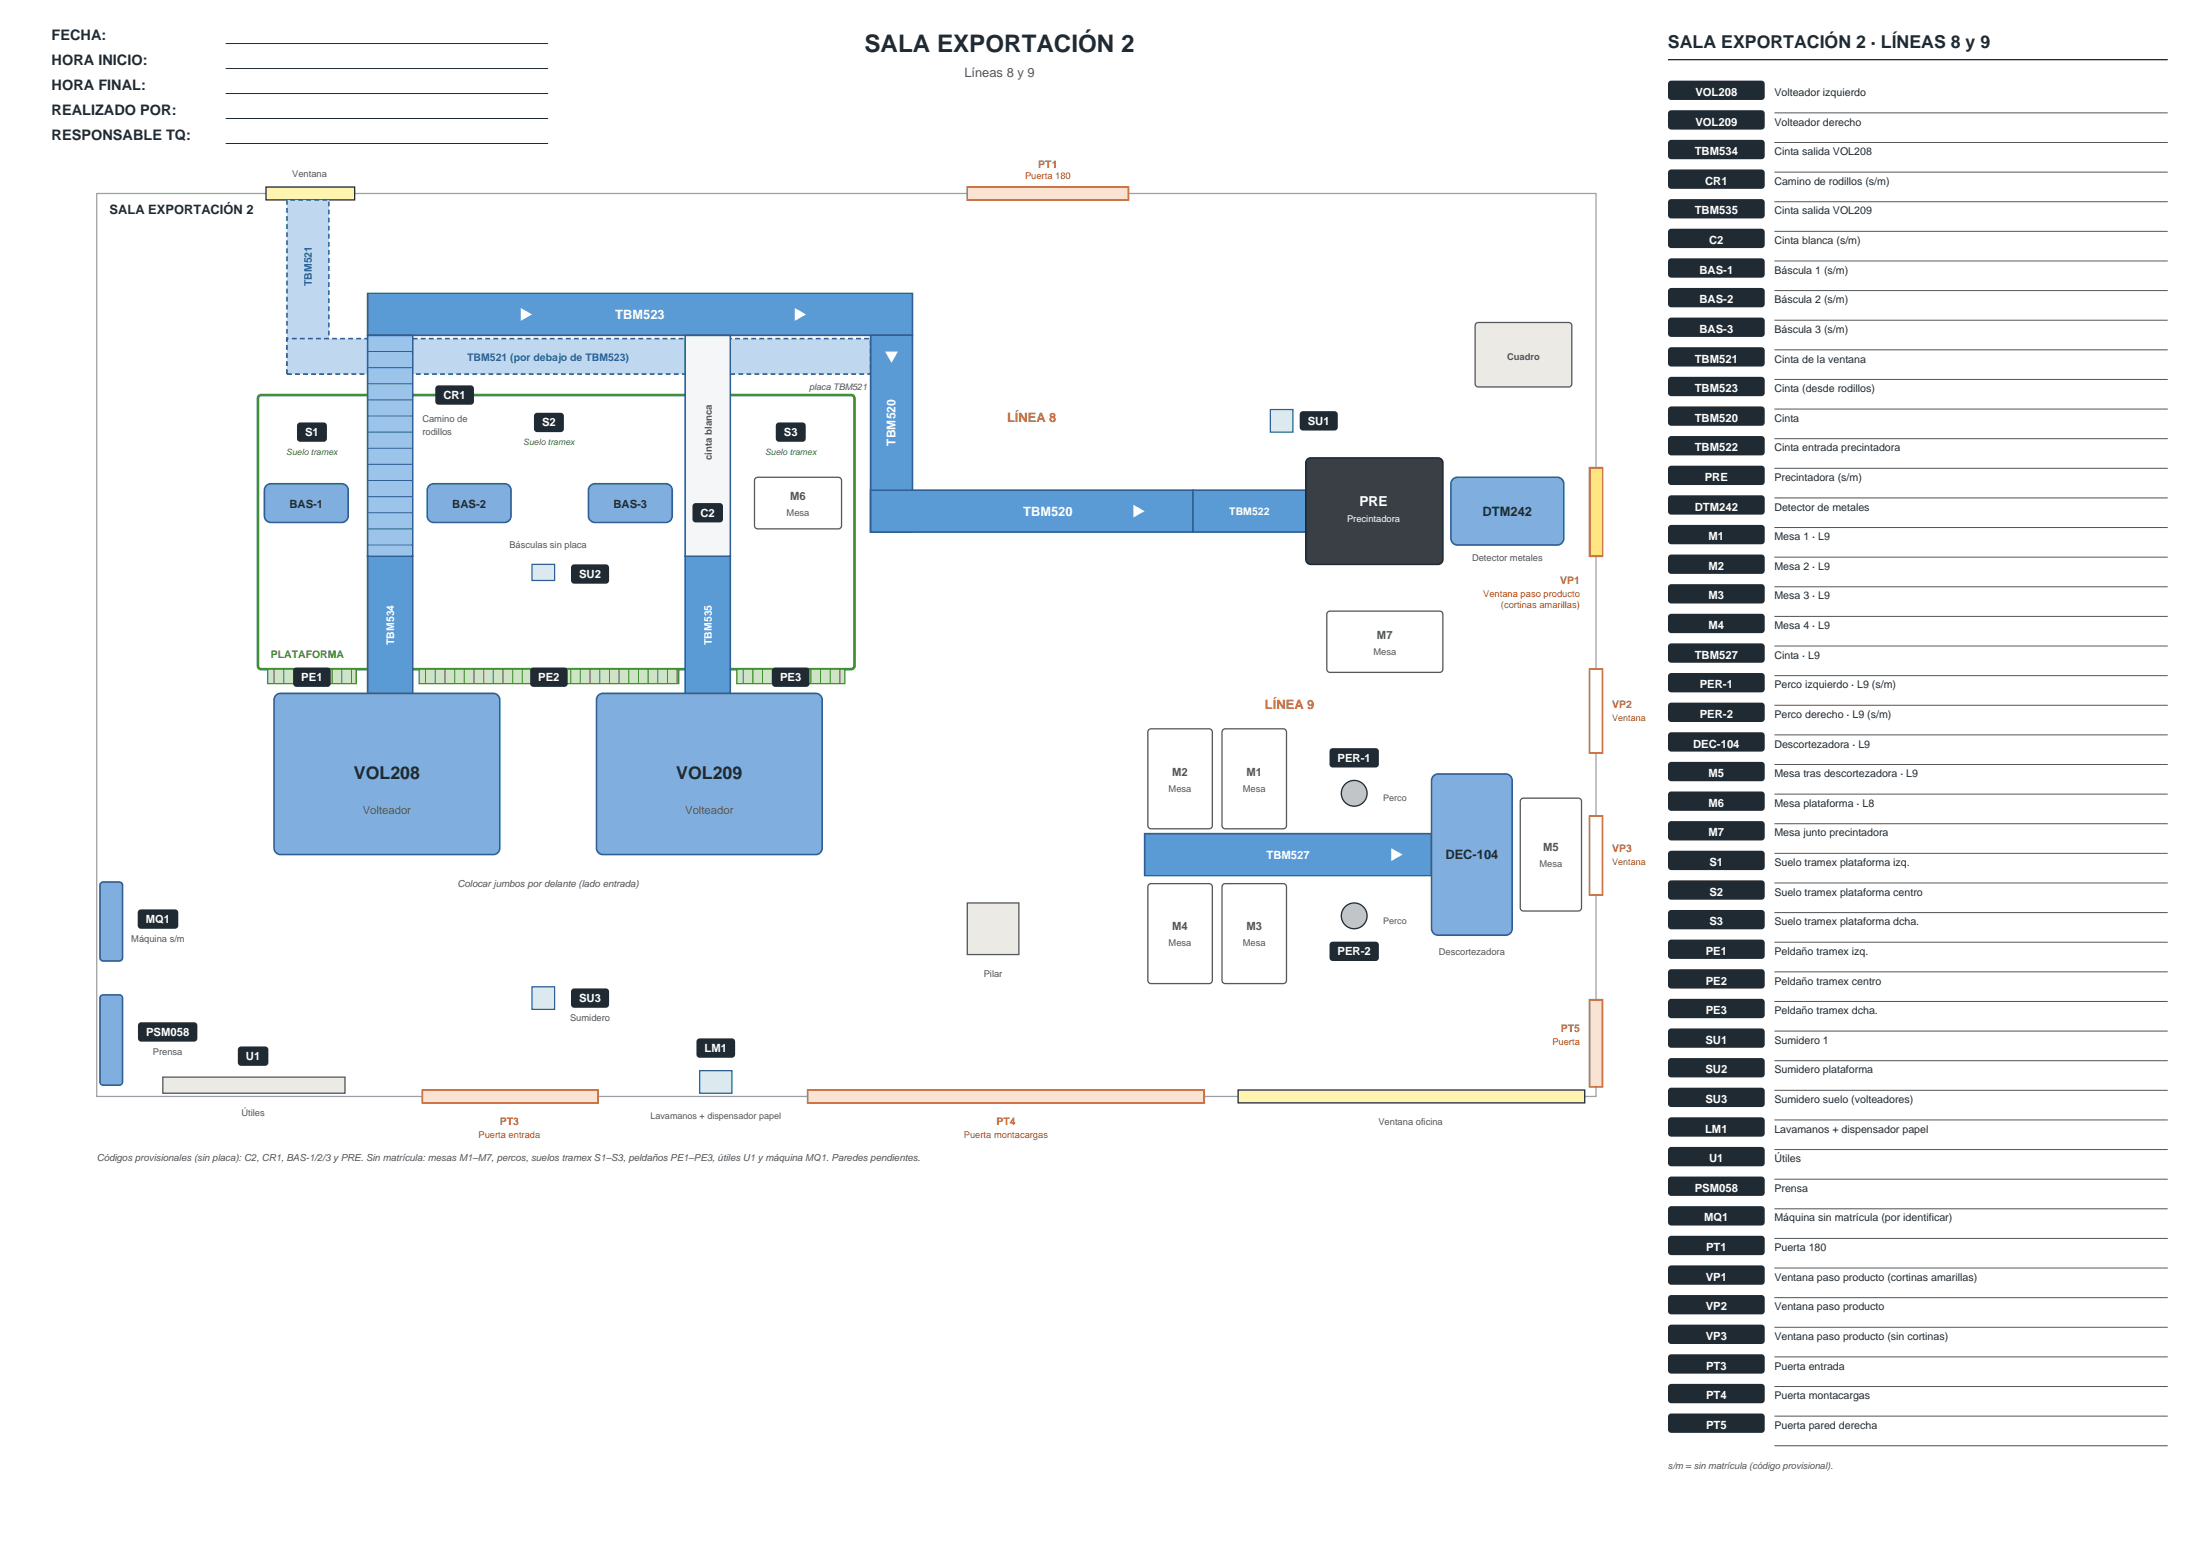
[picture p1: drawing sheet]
<svg xmlns="http://www.w3.org/2000/svg" width="420mm" height="297mm" viewBox="0 0 420 297" stroke-linecap="round" stroke-linejoin="round" font-family="sans-serif">
<path d="M43.1 8.3h61.5M43.1 13.1h61.5M43.1 17.9h61.5M43.1 22.6h61.5M43.1 27.4h61.5" fill="none" stroke="#1f2a33" stroke-width=".19"/>
<path d="M18.5 36.9h286.2v172.4h-286.2z" fill="none" stroke="#9aa3ab" stroke-width=".25"/>
<path d="M50.8 35.7h16.9v2.5h-16.9z" fill-rule="evenodd" fill="#fff3b0" stroke="#1f2a33" stroke-width=".25"/>
<path d="M184.7 35.7h30.7v2.5h-30.7z" fill-rule="evenodd" fill="#fbe3d3" stroke="#c0561e" stroke-width=".31"/>
<path d="M303.5 89.3h2.4v16.9h-2.4z" fill-rule="evenodd" fill="#ffe680" stroke="#c0561e" stroke-width=".31"/>
<g fill="#fff" stroke="#c0561e" stroke-width=".31">
<path d="M303.5 127.7h2.4v16h-2.4z" fill-rule="evenodd"/>
<path d="M303.5 155.7h2.4v15.1h-2.4z" fill-rule="evenodd"/>
</g>
<path d="M31.1 205.6h34.8v3.1h-34.8z" fill-rule="evenodd" fill="#eceae4" stroke="#555" stroke-width=".25"/>
<path d="M45.6 199.9l.4-.2h4.6a.62 .62 0 0 1 .6 .7v2.4a.62 .62 0 0 1-.6 .6h-4.6a.62 .62 0 0 1-.6-.6v-2.4z" fill-rule="evenodd" fill="#1f2a33"/>
<path d="M80.6 208.1h33.6v2.4h-33.6z" fill-rule="evenodd" fill="#fbe3d3" stroke="#c0561e" stroke-width=".31"/>
<path d="M133.6 204.4h6.1v4.3h-6.1z" fill-rule="evenodd" fill="#ddebf6" stroke="#2f5f94" stroke-width=".25"/>
<path d="M133.1 198.4l.5-.2h6.1a.62 .62 0 0 1 .6 .6v2.5a.62 .62 0 0 1-.6 .6h-6.1a.62 .62 0 0 1-.6-.6v-2.5z" fill-rule="evenodd" fill="#1f2a33"/>
<path d="M154.2 208.1h75.7v2.4h-75.7z" fill-rule="evenodd" fill="#fbe3d3" stroke="#c0561e" stroke-width=".31"/>
<path d="M236.4 208.1h66.1v2.4h-66.1z" fill-rule="evenodd" fill="#fff3b0" stroke="#1f2a33" stroke-width=".25"/>
<path d="M303.5 190.8h2.4v16.6h-2.4z" fill-rule="evenodd" fill="#fbe3d3" stroke="#c0561e" stroke-width=".31"/>
<path d="M19.3 190.1l.4-.2h3.1a.62 .62 0 0 1 .6 .6v16a.62 .62 0 0 1-.6 .6h-3.1a.62 .62 0 0 1-.6-.6v-16z" fill-rule="evenodd" fill="#7faedf" stroke="#2f5f94" stroke-width=".31"/>
<path d="M26.5 195.3l.5-.2h10.1a.62 .62 0 0 1 .6 .6v2.5a.62 .62 0 0 1-.6 .6h-10.1a.62 .62 0 0 1-.7-.6v-2.5z" fill-rule="evenodd" fill="#1f2a33"/>
<path d="M19.3 168.5l.4-.1h3.1a.62 .62 0 0 1 .6 .6v13.8a.62 .62 0 0 1-.6 .6h-3.1a.62 .62 0 0 1-.6-.6v-13.8z" fill-rule="evenodd" fill="#7faedf" stroke="#2f5f94" stroke-width=".31"/>
<path d="M26.5 173.8l.4-.2h6.5a.62 .62 0 0 1 .6 .6v2.5a.62 .62 0 0 1-.6 .6h-6.5a.62 .62 0 0 1-.6-.6v-2.5z" fill-rule="evenodd" fill="#1f2a33"/>
<g fill="#bfd8f0" stroke="#2f5f94" stroke-width=".31" stroke-dasharray=".9 .6" stroke-linecap="butt">
<path d="M54.8 38.2h8v33.2h-8z" fill-rule="evenodd"/>
<path d="M54.8 64.6h111.4v6.8h-111.4z" fill-rule="evenodd"/>
</g>
<g fill="#5b9bd5" stroke="#2f5f94" stroke-width=".31">
<path d="M70.2 56h104v8h-104z" fill-rule="evenodd"/>
<path d="M166.2 64h8v37.6h-8z" fill-rule="evenodd"/>
<path d="M166.2 93.6h61.6v8h-61.6z" fill-rule="evenodd"/>
<path d="M227.8 93.6h21.5v8h-21.5z" fill-rule="evenodd"/>
</g>
<path d="M249.6 87.7l.6-.3h24.3a.92 .92 0 0 1 1 .9v18.5a.92 .92 0 0 1-1 .9h-24.3a.92 .92 0 0 1-.9-.9v-18.5z" fill-rule="evenodd" fill="#3a3f45" stroke="#1f2a33" stroke-width=".31"/>
<path d="M277.5 91.3l.7-.2h19.1a1.23 1.23 0 0 1 1.2 1.2v10.5a1.23 1.23 0 0 1-1.2 1.2h-19.1a1.23 1.23 0 0 1-1.2-1.2v-10.5l.1-.4z" fill-rule="evenodd" fill="#7faedf" stroke="#2f5f94" stroke-width=".31"/>
<g fill="#fff">
<path d="M99.4 58.8l2.2 1.2-2.2 1.2z"/>
<path d="M151.7 58.8l2.2 1.2-2.2 1.2z"/>
<path d="M169 67.1h2.4l-1.2 2.1z"/>
<path d="M216.4 96.3l2.1 1.3-2.1 1.2z"/>
</g>
<g fill="#7faedf" stroke="#2f5f94" stroke-width=".31">
<path d="M52.8 132.6l.8-.3h40.6a1.23 1.23 0 0 1 1.2 1.3v28.3a1.23 1.23 0 0 1-1.2 1.2h-40.6a1.23 1.23 0 0 1-1.3-1.2v-28.3l.1-.4z" fill-rule="evenodd"/>
<path d="M114.4 132.6l.7-.3h40.6a1.23 1.23 0 0 1 1.3 1.3v28.3a1.23 1.23 0 0 1-1.3 1.2h-40.6a1.23 1.23 0 0 1-1.2-1.2v-28.3v-.4z" fill-rule="evenodd"/>
</g>
<path d="M49.4 75.6l.5-.2h112.6a.62 .62 0 0 1 .6 .6v51.1a.62 .62 0 0 1-.6 .6h-112.6a.62 .62 0 0 1-.7-.6v-51.1z" fill="none" stroke="#3e8e2e" stroke-width=".49"/>
<g fill="#7faedf" stroke="#2f5f94" stroke-width=".31">
<path d="M51 92.6l.7-.3h13.5a1.23 1.23 0 0 1 1.3 1.3v4.9a1.23 1.23 0 0 1-1.3 1.2h-13.5a1.23 1.23 0 0 1-1.2-1.2v-4.9v-.4z" fill-rule="evenodd"/>
<path d="M82.1 92.6l.7-.3h13.5a1.23 1.23 0 0 1 1.3 1.3v4.9a1.23 1.23 0 0 1-1.3 1.2h-13.5a1.23 1.23 0 0 1-1.2-1.2v-4.9v-.4z" fill-rule="evenodd"/>
<path d="M112.8 92.6l.8-.3h13.5a1.23 1.23 0 0 1 1.2 1.3v4.9a1.23 1.23 0 0 1-1.2 1.2h-13.5a1.23 1.23 0 0 1-1.3-1.2v-4.9l.1-.4z" fill-rule="evenodd"/>
</g>
<path d="M144.2 91.3l.5-.2h15.3a.62 .62 0 0 1 .7 .6v8.6a.62 .62 0 0 1-.7 .6h-15.3a.62 .62 0 0 1-.7-.6v-8.6z" fill-rule="evenodd" fill="#fff" stroke="#555" stroke-width=".25"/>
<path d="M56.9 80.8l.4-.2h4.5a.62 .62 0 0 1 .6 .7v2.4a.62 .62 0 0 1-.6 .6h-4.5a.62 .62 0 0 1-.6-.6v-2.4z" fill-rule="evenodd" fill="#1f2a33"/>
<path d="M51.1 127.7h16.9v2.8h-16.9z" fill-rule="evenodd" fill="#cfe3c4" stroke="#3e8e2e" stroke-width=".25"/>
<path d="M52.3 127.7v2.8M54.2 127.7v2.8M56 127.7v2.8M57.9 127.7v2.8M59.7 127.7v2.8M61.6 127.7v2.8M63.4 127.7v2.8M65.2 127.7v2.8M67.1 127.7v2.8" fill="none" stroke="#3e8e2e" stroke-width=".19"/>
<g fill="#1f2a33">
<path d="M56.2 127.6l.4-.2h5.9a.62 .62 0 0 1 .6 .6v2.5a.62 .62 0 0 1-.6 .6h-5.9a.62 .62 0 0 1-.6-.6v-2.5z" fill-rule="evenodd"/>
<path d="M102.1 79l.5-.2h4.4a.62 .62 0 0 1 .7 .6v2.5a.62 .62 0 0 1-.7 .6h-4.4a.62 .62 0 0 1-.7-.6v-2.5z" fill-rule="evenodd"/>
</g>
<path d="M80 127.7h49.6v2.8h-49.6z" fill-rule="evenodd" fill="#cfe3c4" stroke="#3e8e2e" stroke-width=".25"/>
<g fill="none" stroke="#3e8e2e" stroke-width=".19">
<path d="M81.3 127.7v2.8M83.1 127.7v2.8M84.9 127.7v2.8M86.8 127.7v2.8M88.6 127.7v2.8M90.5 127.7v2.8M92.3 127.7v2.8M94.2 127.7v2.8M96 127.7v2.8M97.9 127.7v2.8M99.7 127.7v2.8M101.6 127.7v2.8"/>
<path d="M103.4 127.7v2.8M105.3 127.7v2.8M107.1 127.7v2.8M109 127.7v2.8M110.8 127.7v2.8M112.6 127.7v2.8M114.5 127.7v2.8M116.3 127.7v2.8M118.2 127.7v2.8M120 127.7v2.8M121.9 127.7v2.8M123.7 127.7v2.8"/>
<path d="M125.6 127.7v2.8M127.4 127.7v2.8M129.3 127.7v2.8"/>
</g>
<g fill="#1f2a33">
<path d="M101.4 127.6l.4-.2h6a.62 .62 0 0 1 .6 .6v2.5a.62 .62 0 0 1-.6 .6h-6a.62 .62 0 0 1-.6-.6v-2.5z" fill-rule="evenodd"/>
<path d="M148.3 80.8l.4-.2h4.5a.62 .62 0 0 1 .6 .7v2.4a.62 .62 0 0 1-.6 .6h-4.5a.62 .62 0 0 1-.6-.6v-2.4z" fill-rule="evenodd"/>
</g>
<path d="M140.7 127.7h20.6v2.8h-20.6z" fill-rule="evenodd" fill="#cfe3c4" stroke="#3e8e2e" stroke-width=".25"/>
<path d="M141.9 127.7v2.8M143.7 127.7v2.8M145.6 127.7v2.8M147.4 127.7v2.8M149.3 127.7v2.8M151.1 127.7v2.8M153 127.7v2.8M154.8 127.7v2.8M156.7 127.7v2.8M158.5 127.7v2.8M160.3 127.7v2.8" fill="none" stroke="#3e8e2e" stroke-width=".19"/>
<path d="M147.6 127.6l.4-.2h5.9a.62 .62 0 0 1 .6 .6v2.5a.62 .62 0 0 1-.6 .6h-5.9a.62 .62 0 0 1-.6-.6v-2.5z" fill-rule="evenodd" fill="#1f2a33"/>
<path d="M101.6 107.7h4.3v3.1h-4.3z" fill-rule="evenodd" fill="#ddebf6" stroke="#2f5f94" stroke-width=".25"/>
<path d="M109.2 107.9l.4-.2h6.1a.62 .62 0 0 1 .6 .6v2.5a.62 .62 0 0 1-.6 .6h-6.1a.62 .62 0 0 1-.6-.6v-2.5z" fill-rule="evenodd" fill="#1f2a33"/>
<path d="M101.6 188.4h4.3v4.3h-4.3z" fill-rule="evenodd" fill="#ddebf6" stroke="#2f5f94" stroke-width=".25"/>
<path d="M109.2 188.8l.4-.1h6.1a.62 .62 0 0 1 .6 .6v2.4a.62 .62 0 0 1-.6 .7h-6.1a.62 .62 0 0 1-.6-.7v-2.4z" fill-rule="evenodd" fill="#1f2a33"/>
<path d="M70.2 106.2h8.6v26.1h-8.6z" fill-rule="evenodd" fill="#5b9bd5" stroke="#2f5f94" stroke-width=".31"/>
<path d="M70.2 64h8.6v42.2h-8.6z" fill-rule="evenodd" fill="#9cc3ea" stroke="#2f5f94" stroke-width=".31"/>
<g fill="none" stroke="#2f5f94" stroke-width=".19">
<path d="M70.2 67.1h8.6M70.2 70.2h8.6M70.2 73.2h8.6M70.2 76.3h8.6M70.2 79.4h8.6M70.2 82.5h8.6M70.2 85.6h8.6M70.2 88.6h8.6M70.2 91.7h8.6M70.2 94.8h8.6M70.2 97.9h8.6M70.2 100.9h8.6"/>
<path d="M70.2 104h8.6"/>
</g>
<path d="M130.8 106.2h8.6v26.1h-8.6z" fill-rule="evenodd" fill="#5b9bd5" stroke="#2f5f94" stroke-width=".31"/>
<path d="M130.8 64h8.6v42.2h-8.6z" fill-rule="evenodd" fill="#f4f6f8" stroke="#2f5f94" stroke-width=".31"/>
<g fill="#1f2a33">
<path d="M132.4 96.2l.4-.2h4.6a.62 .62 0 0 1 .6 .6v2.5a.62 .62 0 0 1-.6 .6h-4.6a.62 .62 0 0 1-.6-.6v-2.5z" fill-rule="evenodd"/>
<path d="M83.3 73.7l.4-.1h6.2a.62 .62 0 0 1 .6 .6v2.4a.62 .62 0 0 1-.6 .7h-6.2a.62 .62 0 0 1-.6-.7v-2.4z" fill-rule="evenodd"/>
</g>
<path d="M184.7 172.4h9.8v9.8h-9.8z" fill-rule="evenodd" fill="#eceae4" stroke="#555" stroke-width=".25"/>
<g fill="#fff" stroke="#555" stroke-width=".25">
<path d="M233.5 139.3l.4-.2h11.1a.62 .62 0 0 1 .6 .6v17.9a.62 .62 0 0 1-.6 .6h-11.1a.62 .62 0 0 1-.6-.6v-17.9z" fill-rule="evenodd"/>
<path d="M219.3 139.3l.4-.2h11.1a.62 .62 0 0 1 .6 .6v17.9a.62 .62 0 0 1-.6 .6h-11.1a.62 .62 0 0 1-.6-.6v-17.9z" fill-rule="evenodd"/>
<path d="M233.5 168.8l.4-.1h11.1a.62 .62 0 0 1 .6 .6v17.8a.62 .62 0 0 1-.6 .6h-11.1a.62 .62 0 0 1-.6-.6v-17.8z" fill-rule="evenodd"/>
<path d="M219.3 168.8l.4-.1h11.1a.62 .62 0 0 1 .6 .6v17.8a.62 .62 0 0 1-.6 .6h-11.1a.62 .62 0 0 1-.6-.6v-17.8z" fill-rule="evenodd"/>
</g>
<path d="M218.5 159.1h54.8v8h-54.8z" fill-rule="evenodd" fill="#5b9bd5" stroke="#2f5f94" stroke-width=".31"/>
<path d="M265.6 161.9l2.2 1.2-2.2 1.3z" fill="#fff"/>
<g fill="#b9c2cc" stroke="#1f2a33" stroke-width=".25">
<circle cx="258.5" cy="151.4" r="2.46"/>
<circle cx="258.5" cy="174.8" r="2.46"/>
</g>
<g fill="#1f2a33">
<path d="M254 143l.4-.2h8.2a.62 .62 0 0 1 .6 .6v2.5a.62 .62 0 0 1-.6 .6h-8.2a.62 .62 0 0 1-.6-.6v-2.5z" fill-rule="evenodd"/>
<path d="M254 179.9l.4-.2h8.2a.62 .62 0 0 1 .6 .7v2.4a.62 .62 0 0 1-.6 .6h-8.2a.62 .62 0 0 1-.6-.6v-2.4z" fill-rule="evenodd"/>
</g>
<path d="M273.5 148.2l.6-.4 .4-.1h13a1.23 1.23 0 0 1 1.2 1.3v28.3a1.23 1.23 0 0 1-1.2 1.2h-13a1.23 1.23 0 0 1-1.2-1.2v-28.3z" fill-rule="evenodd" fill="#7faedf" stroke="#2f5f94" stroke-width=".31"/>
<path d="M290.4 152.5l.4-.2h10.5a.62 .62 0 0 1 .6 .7v20.3a.62 .62 0 0 1-.6 .6h-10.5a.62 .62 0 0 1-.6-.6v-20.3z" fill-rule="evenodd" fill="#fff" stroke="#555" stroke-width=".25"/>
<path d="M281.8 61.7l.4-.1h17.3a.62 .62 0 0 1 .6 .6v11a.62 .62 0 0 1-.6 .7h-17.3a.62 .62 0 0 1-.6-.7v-11z" fill-rule="evenodd" fill="#eceae4" stroke="#555" stroke-width=".25"/>
<path d="M242.5 78.2h4.3v4.3h-4.3z" fill-rule="evenodd" fill="#ddebf6" stroke="#2f5f94" stroke-width=".25"/>
<path d="M248.3 78.7l.4-.2h6.1a.62 .62 0 0 1 .6 .6v2.5a.62 .62 0 0 1-.6 .6h-6.1a.62 .62 0 0 1-.6-.6v-2.5z" fill-rule="evenodd" fill="#1f2a33"/>
<path d="M253.5 116.8l.4-.2h20.9a.62 .62 0 0 1 .7 .7v10.4a.62 .62 0 0 1-.7 .6h-20.9a.62 .62 0 0 1-.6-.6v-10.4z" fill-rule="evenodd" fill="#fff" stroke="#555" stroke-width=".25"/>
<path d="M318.4 11.4h95.4" fill="none" stroke="#1f2a33" stroke-width=".25"/>
<path d="M318.6 15.6l.5-.2h17.2a.62 .62 0 0 1 .6 .6v2.5a.62 .62 0 0 1-.6 .6h-17.2a.62 .62 0 0 1-.7-.6v-2.5z" fill-rule="evenodd" fill="#1f2a33"/>
<path d="M338.7 21.5h75.1" fill="none" stroke="#555" stroke-width=".19"/>
<path d="M318.6 21.2l.5-.2h17.2a.62 .62 0 0 1 .6 .7v2.4a.62 .62 0 0 1-.6 .6h-17.2a.62 .62 0 0 1-.7-.6v-2.4z" fill-rule="evenodd" fill="#1f2a33"/>
<path d="M338.7 27.2h75.1" fill="none" stroke="#555" stroke-width=".19"/>
<path d="M318.6 26.9l.5-.2h17.2a.62 .62 0 0 1 .6 .6v2.5a.62 .62 0 0 1-.6 .6h-17.2a.62 .62 0 0 1-.7-.6v-2.5z" fill-rule="evenodd" fill="#1f2a33"/>
<path d="M338.7 32.9h75.1" fill="none" stroke="#555" stroke-width=".19"/>
<path d="M318.6 32.5l.5-.2h17.2a.62 .62 0 0 1 .6 .7v2.4a.62 .62 0 0 1-.6 .6h-17.2a.62 .62 0 0 1-.7-.6v-2.4z" fill-rule="evenodd" fill="#1f2a33"/>
<path d="M338.7 38.5h75.1" fill="none" stroke="#555" stroke-width=".19"/>
<path d="M318.6 38.2l.5-.2h17.2a.62 .62 0 0 1 .6 .6v2.5a.62 .62 0 0 1-.6 .6h-17.2a.62 .62 0 0 1-.7-.6v-2.5z" fill-rule="evenodd" fill="#1f2a33"/>
<path d="M338.7 44.2h75.1" fill="none" stroke="#555" stroke-width=".19"/>
<path d="M318.6 43.8l.5-.1h17.2a.62 .62 0 0 1 .6 .6v2.4a.62 .62 0 0 1-.6 .6h-17.2a.62 .62 0 0 1-.7-.6v-2.4z" fill-rule="evenodd" fill="#1f2a33"/>
<path d="M338.7 49.8h75.1" fill="none" stroke="#555" stroke-width=".19"/>
<path d="M318.6 49.5l.5-.2h17.2a.62 .62 0 0 1 .6 .6v2.5a.62 .62 0 0 1-.6 .6h-17.2a.62 .62 0 0 1-.7-.6v-2.5z" fill-rule="evenodd" fill="#1f2a33"/>
<path d="M338.7 55.5h75.1" fill="none" stroke="#555" stroke-width=".19"/>
<path d="M318.6 55.1l.5-.1h17.2a.62 .62 0 0 1 .6 .6v2.4a.62 .62 0 0 1-.6 .7h-17.2a.62 .62 0 0 1-.7-.7v-2.4z" fill-rule="evenodd" fill="#1f2a33"/>
<path d="M338.7 61.1h75.1" fill="none" stroke="#555" stroke-width=".19"/>
<path d="M318.6 60.8l.5-.2h17.2a.62 .62 0 0 1 .6 .6v2.5a.62 .62 0 0 1-.6 .6h-17.2a.62 .62 0 0 1-.7-.6v-2.5z" fill-rule="evenodd" fill="#1f2a33"/>
<path d="M338.7 66.8h75.1" fill="none" stroke="#555" stroke-width=".19"/>
<path d="M318.6 66.5l.5-.2h17.2a.62 .62 0 0 1 .6 .6v2.4a.62 .62 0 0 1-.6 .7h-17.2a.62 .62 0 0 1-.7-.7v-2.4z" fill-rule="evenodd" fill="#1f2a33"/>
<path d="M338.7 72.4h75.1" fill="none" stroke="#555" stroke-width=".19"/>
<path d="M318.6 72.1l.5-.2h17.2a.62 .62 0 0 1 .6 .6v2.5a.62 .62 0 0 1-.6 .6h-17.2a.62 .62 0 0 1-.7-.6v-2.5z" fill-rule="evenodd" fill="#1f2a33"/>
<path d="M338.7 78.1h75.1" fill="none" stroke="#555" stroke-width=".19"/>
<path d="M318.6 77.8l.5-.2h17.2a.62 .62 0 0 1 .6 .6v2.5a.62 .62 0 0 1-.6 .6h-17.2a.62 .62 0 0 1-.7-.6v-2.5z" fill-rule="evenodd" fill="#1f2a33"/>
<path d="M338.7 83.7h75.1" fill="none" stroke="#555" stroke-width=".19"/>
<path d="M318.6 83.4l.5-.2h17.2a.62 .62 0 0 1 .6 .6v2.5a.62 .62 0 0 1-.6 .6h-17.2a.62 .62 0 0 1-.7-.6v-2.5z" fill-rule="evenodd" fill="#1f2a33"/>
<path d="M338.7 89.4h75.1" fill="none" stroke="#555" stroke-width=".19"/>
<path d="M318.6 89.1l.5-.2h17.2a.62 .62 0 0 1 .6 .6v2.5a.62 .62 0 0 1-.6 .6h-17.2a.62 .62 0 0 1-.7-.6v-2.5z" fill-rule="evenodd" fill="#1f2a33"/>
<path d="M338.7 95h75.1" fill="none" stroke="#555" stroke-width=".19"/>
<path d="M318.6 94.7l.5-.2h17.2a.62 .62 0 0 1 .6 .7v2.4a.62 .62 0 0 1-.6 .6h-17.2a.62 .62 0 0 1-.7-.6v-2.4z" fill-rule="evenodd" fill="#1f2a33"/>
<path d="M338.7 100.7h75.1" fill="none" stroke="#555" stroke-width=".19"/>
<path d="M318.6 100.4l.5-.2h17.2a.62 .62 0 0 1 .6 .6v2.5a.62 .62 0 0 1-.6 .6h-17.2a.62 .62 0 0 1-.7-.6v-2.5z" fill-rule="evenodd" fill="#1f2a33"/>
<path d="M338.7 106.3h75.1" fill="none" stroke="#555" stroke-width=".19"/>
<path d="M318.6 106l.5-.2h17.2a.62 .62 0 0 1 .6 .7v2.4a.62 .62 0 0 1-.6 .6h-17.2a.62 .62 0 0 1-.7-.6v-2.4z" fill-rule="evenodd" fill="#1f2a33"/>
<path d="M338.7 112h75.1" fill="none" stroke="#555" stroke-width=".19"/>
<path d="M318.6 111.7l.5-.2h17.2a.62 .62 0 0 1 .6 .6v2.5a.62 .62 0 0 1-.6 .6h-17.2a.62 .62 0 0 1-.7-.6v-2.5z" fill-rule="evenodd" fill="#1f2a33"/>
<path d="M338.7 117.7h75.1" fill="none" stroke="#555" stroke-width=".19"/>
<path d="M318.6 117.3l.5-.1h17.2a.62 .62 0 0 1 .6 .6v2.4a.62 .62 0 0 1-.6 .6h-17.2a.62 .62 0 0 1-.7-.6v-2.4z" fill-rule="evenodd" fill="#1f2a33"/>
<path d="M338.7 123.3h75.1" fill="none" stroke="#555" stroke-width=".19"/>
<path d="M318.6 123l.5-.2h17.2a.62 .62 0 0 1 .6 .6v2.5a.62 .62 0 0 1-.6 .6h-17.2a.62 .62 0 0 1-.7-.6v-2.5z" fill-rule="evenodd" fill="#1f2a33"/>
<path d="M338.7 129h75.1" fill="none" stroke="#555" stroke-width=".19"/>
<path d="M318.6 128.6l.5-.1h17.2a.62 .62 0 0 1 .6 .6v2.4a.62 .62 0 0 1-.6 .7h-17.2a.62 .62 0 0 1-.7-.7v-2.4z" fill-rule="evenodd" fill="#1f2a33"/>
<path d="M338.7 134.6h75.1" fill="none" stroke="#555" stroke-width=".19"/>
<path d="M318.6 134.3l.5-.2h17.2a.62 .62 0 0 1 .6 .6v2.5a.62 .62 0 0 1-.6 .6h-17.2a.62 .62 0 0 1-.7-.6v-2.5z" fill-rule="evenodd" fill="#1f2a33"/>
<path d="M338.7 140.3h75.1" fill="none" stroke="#555" stroke-width=".19"/>
<path d="M318.6 139.9l.5-.1h17.2a.62 .62 0 0 1 .6 .6v2.4a.62 .62 0 0 1-.6 .7h-17.2a.62 .62 0 0 1-.7-.7v-2.4z" fill-rule="evenodd" fill="#1f2a33"/>
<path d="M338.7 145.9h75.1" fill="none" stroke="#555" stroke-width=".19"/>
<path d="M318.6 145.6l.5-.2h17.2a.62 .62 0 0 1 .6 .6v2.5a.62 .62 0 0 1-.6 .6h-17.2a.62 .62 0 0 1-.7-.6v-2.5z" fill-rule="evenodd" fill="#1f2a33"/>
<path d="M338.7 151.6h75.1" fill="none" stroke="#555" stroke-width=".19"/>
<path d="M318.6 151.3l.5-.2h17.2a.62 .62 0 0 1 .6 .6v2.5a.62 .62 0 0 1-.6 .6h-17.2a.62 .62 0 0 1-.7-.6v-2.5z" fill-rule="evenodd" fill="#1f2a33"/>
<path d="M338.7 157.2h75.1" fill="none" stroke="#555" stroke-width=".19"/>
<path d="M318.6 156.9l.5-.2h17.2a.62 .62 0 0 1 .6 .6v2.5a.62 .62 0 0 1-.6 .6h-17.2a.62 .62 0 0 1-.7-.6v-2.5z" fill-rule="evenodd" fill="#1f2a33"/>
<path d="M338.7 162.9h75.1" fill="none" stroke="#555" stroke-width=".19"/>
<path d="M318.6 162.6l.5-.2h17.2a.62 .62 0 0 1 .6 .6v2.5a.62 .62 0 0 1-.6 .6h-17.2a.62 .62 0 0 1-.7-.6v-2.5z" fill-rule="evenodd" fill="#1f2a33"/>
<path d="M338.7 168.5h75.1" fill="none" stroke="#555" stroke-width=".19"/>
<path d="M318.6 168.2l.5-.2h17.2a.62 .62 0 0 1 .6 .7v2.4a.62 .62 0 0 1-.6 .6h-17.2a.62 .62 0 0 1-.7-.6v-2.4z" fill-rule="evenodd" fill="#1f2a33"/>
<path d="M338.7 174.2h75.1" fill="none" stroke="#555" stroke-width=".19"/>
<path d="M318.6 173.9l.5-.2h17.2a.62 .62 0 0 1 .6 .6v2.5a.62 .62 0 0 1-.6 .6h-17.2a.62 .62 0 0 1-.7-.6v-2.5z" fill-rule="evenodd" fill="#1f2a33"/>
<path d="M338.7 179.8h75.1" fill="none" stroke="#555" stroke-width=".19"/>
<path d="M318.6 179.5l.5-.2h17.2a.62 .62 0 0 1 .6 .7v2.4a.62 .62 0 0 1-.6 .6h-17.2a.62 .62 0 0 1-.7-.6v-2.4z" fill-rule="evenodd" fill="#1f2a33"/>
<path d="M338.7 185.5h75.1" fill="none" stroke="#555" stroke-width=".19"/>
<path d="M318.6 185.2l.5-.2h17.2a.62 .62 0 0 1 .6 .6v2.5a.62 .62 0 0 1-.6 .6h-17.2a.62 .62 0 0 1-.7-.6v-2.5z" fill-rule="evenodd" fill="#1f2a33"/>
<path d="M338.7 191.2h75.1" fill="none" stroke="#555" stroke-width=".19"/>
<path d="M318.6 190.8l.5-.1h17.2a.62 .62 0 0 1 .6 .6v2.4a.62 .62 0 0 1-.6 .6h-17.2a.62 .62 0 0 1-.7-.6v-2.4z" fill-rule="evenodd" fill="#1f2a33"/>
<path d="M338.7 196.8h75.1" fill="none" stroke="#555" stroke-width=".19"/>
<path d="M318.6 196.5l.5-.2h17.2a.62 .62 0 0 1 .6 .6v2.5a.62 .62 0 0 1-.6 .6h-17.2a.62 .62 0 0 1-.7-.6v-2.5z" fill-rule="evenodd" fill="#1f2a33"/>
<path d="M338.7 202.5h75.1" fill="none" stroke="#555" stroke-width=".19"/>
<path d="M318.6 202.1l.5-.1h17.2a.62 .62 0 0 1 .6 .6v2.4a.62 .62 0 0 1-.6 .7h-17.2a.62 .62 0 0 1-.7-.7v-2.4z" fill-rule="evenodd" fill="#1f2a33"/>
<path d="M338.7 208.1h75.1" fill="none" stroke="#555" stroke-width=".19"/>
<path d="M318.6 207.8l.5-.2h17.2a.62 .62 0 0 1 .6 .6v2.5a.62 .62 0 0 1-.6 .6h-17.2a.62 .62 0 0 1-.7-.6v-2.5z" fill-rule="evenodd" fill="#1f2a33"/>
<path d="M338.7 213.8h75.1" fill="none" stroke="#555" stroke-width=".19"/>
<path d="M318.6 213.4l.5-.1h17.2a.62 .62 0 0 1 .6 .6v2.4a.62 .62 0 0 1-.6 .7h-17.2a.62 .62 0 0 1-.7-.7v-2.4z" fill-rule="evenodd" fill="#1f2a33"/>
<path d="M338.7 219.4h75.1" fill="none" stroke="#555" stroke-width=".19"/>
<path d="M318.6 219.1l.5-.2h17.2a.62 .62 0 0 1 .6 .6v2.5a.62 .62 0 0 1-.6 .6h-17.2a.62 .62 0 0 1-.7-.6v-2.5z" fill-rule="evenodd" fill="#1f2a33"/>
<path d="M338.7 225.1h75.1" fill="none" stroke="#555" stroke-width=".19"/>
<path d="M318.6 224.8l.5-.2h17.2a.62 .62 0 0 1 .6 .6v2.5a.62 .62 0 0 1-.6 .6h-17.2a.62 .62 0 0 1-.7-.6v-2.5z" fill-rule="evenodd" fill="#1f2a33"/>
<path d="M338.7 230.7h75.1" fill="none" stroke="#555" stroke-width=".19"/>
<path d="M318.6 230.4l.5-.2h17.2a.62 .62 0 0 1 .6 .6v2.5a.62 .62 0 0 1-.6 .6h-17.2a.62 .62 0 0 1-.7-.6v-2.5z" fill-rule="evenodd" fill="#1f2a33"/>
<path d="M338.7 236.4h75.1" fill="none" stroke="#555" stroke-width=".19"/>
<path d="M318.6 236.1l.5-.2h17.2a.62 .62 0 0 1 .6 .6v2.5a.62 .62 0 0 1-.6 .6h-17.2a.62 .62 0 0 1-.7-.6v-2.5z" fill-rule="evenodd" fill="#1f2a33"/>
<path d="M338.7 242h75.1" fill="none" stroke="#555" stroke-width=".19"/>
<path d="M318.6 241.7l.5-.2h17.2a.62 .62 0 0 1 .6 .6v2.5a.62 .62 0 0 1-.6 .6h-17.2a.62 .62 0 0 1-.7-.6v-2.5z" fill-rule="evenodd" fill="#1f2a33"/>
<path d="M338.7 247.7h75.1" fill="none" stroke="#555" stroke-width=".19"/>
<path d="M318.6 247.4l.5-.2h17.2a.62 .62 0 0 1 .6 .6v2.5a.62 .62 0 0 1-.6 .6h-17.2a.62 .62 0 0 1-.7-.6v-2.5z" fill-rule="evenodd" fill="#1f2a33"/>
<path d="M338.7 253.3h75.1" fill="none" stroke="#555" stroke-width=".19"/>
<path d="M318.6 253l.5-.2h17.2a.62 .62 0 0 1 .6 .7v2.4a.62 .62 0 0 1-.6 .6h-17.2a.62 .62 0 0 1-.7-.6v-2.4z" fill-rule="evenodd" fill="#1f2a33"/>
<path d="M338.7 259h75.1" fill="none" stroke="#555" stroke-width=".19"/>
<path d="M318.6 258.7l.5-.2h17.2a.62 .62 0 0 1 .6 .6v2.5a.62 .62 0 0 1-.6 .6h-17.2a.62 .62 0 0 1-.7-.6v-2.5z" fill-rule="evenodd" fill="#1f2a33"/>
<path d="M338.7 264.7h75.1" fill="none" stroke="#555" stroke-width=".19"/>
<path d="M318.6 264.3l.5-.2h17.2a.62 .62 0 0 1 .6 .7v2.4a.62 .62 0 0 1-.6 .6h-17.2a.62 .62 0 0 1-.7-.6v-2.4z" fill-rule="evenodd" fill="#1f2a33"/>
<path d="M338.7 270.3h75.1" fill="none" stroke="#555" stroke-width=".19"/>
<path d="M318.6 270l.5-.2h17.2a.62 .62 0 0 1 .6 .6v2.5a.62 .62 0 0 1-.6 .6h-17.2a.62 .62 0 0 1-.7-.6v-2.5z" fill-rule="evenodd" fill="#1f2a33"/>
<path d="M338.7 276h75.1" fill="none" stroke="#555" stroke-width=".19"/>
<text font-size="4.6" fill="#1f2a33" x="165" y="9.8">SALA EXPORTACIÓN 2</text>
<g font-size="3.4" fill="#1f2a33">
<text x="318.4" y="9.2">SALA EXPORTACIÓN 2 · LÍNEAS 8 y 9</text>
<text x="67.6" y="148.7">VOL208</text>
<text x="129.1" y="148.7">VOL209</text>
</g>
<g font-size="2.8" fill="#1f2a33">
<text x="9.8" y="7.7">FECHA:</text>
<text x="9.8" y="12.5">HORA INICIO:</text>
<text x="9.8" y="17.2">HORA FINAL:</text>
<text x="9.8" y="22">REALIZADO POR:</text>
<text x="9.8" y="26.8">RESPONSABLE TQ:</text>
</g>
<text font-size="2.6" fill="#fff" x="259.5" y="96.6">PRE</text>
<text font-size="2.5" fill="#555" x="184.1" y="14.8">Líneas 8 y 9</text>
<g font-size="2.5" fill="#1f2a33">
<text x="20.9" y="40.9">SALA EXPORTACIÓN 2</text>
<text x="283" y="98.5">DTM242</text>
<text x="275.9" y="164">DEC-104</text>
</g>
<g font-size="2.5" fill="#fff">
<text x="117.5" y="60.8">TBM523</text>
<text x="195.3" y="98.5">TBM520</text>
</g>
<g font-size="2.5" fill="#c0561e">
<text x="192.3" y="80.6">LÍNEA 8</text>
<text x="241.5" y="135.4">LÍNEA 9</text>
</g>
<text font-size="2.3" fill="#fff" x="171" y="85.1" transform="rotate(-90 171 85.1)">TBM520</text>
<g font-size="2.2" fill="#fff">
<text x="323.7" y="18.3">VOL208</text>
<text x="323.7" y="24">VOL209</text>
<text x="323.5" y="29.6">TBM534</text>
<text x="325.5" y="35.3">CR1</text>
<text x="323.5" y="40.9">TBM535</text>
<text x="326.3" y="46.6">C2</text>
<text x="324.4" y="52.2">BAS-1</text>
<text x="324.4" y="57.9">BAS-2</text>
<text x="324.4" y="63.5">BAS-3</text>
<text x="323.5" y="69.2">TBM521</text>
<text x="84.6" y="76.2">CR1</text>
<text x="323.5" y="74.8">TBM523</text>
<text x="58.2" y="83.3">S1</text>
<text x="103.5" y="81.4">S2</text>
<text x="149.6" y="83.3">S3</text>
<text x="249.7" y="81.1">SU1</text>
<text x="323.5" y="80.5">TBM520</text>
<text x="323.5" y="86.2">TBM522</text>
<text x="325.5" y="91.8">PRE</text>
<text x="133.7" y="98.6">C2</text>
<text x="323.5" y="97.5">DTM242</text>
<text x="326.2" y="103.1">M1</text>
<text x="110.5" y="110.3">SU2</text>
<text x="326.2" y="108.8">M2</text>
<text x="326.2" y="114.4">M3</text>
<text x="323.5" y="125.7">TBM527</text>
<text x="326.2" y="120.1">M4</text>
<text x="57.5" y="130">PE1</text>
<text x="102.8" y="130">PE2</text>
<text x="148.9" y="130">PE3</text>
<text x="324.5" y="131.4">PER-1</text>
<text x="324.5" y="137">PER-2</text>
<text x="323.2" y="142.7">DEC-104</text>
<text x="255.4" y="145.4">PER-1</text>
<text x="326.2" y="148.3">M5</text>
<text x="326.2" y="154">M6</text>
<text x="326.2" y="159.7">M7</text>
<text x="241.8" y="164">TBM527</text>
<text x="326.4" y="165.3">S1</text>
<text x="326.4" y="171">S2</text>
<text x="27.8" y="176.2">MQ1</text>
<text x="326.4" y="176.6">S3</text>
<text x="255.4" y="182.4">PER-2</text>
<text x="325.6" y="182.3">PE1</text>
<text x="110.5" y="191.3">SU3</text>
<text x="325.6" y="187.9">PE2</text>
<text x="27.9" y="197.7">PSM058</text>
<text x="325.6" y="193.6">PE3</text>
<text x="46.9" y="202.4">U1</text>
<text x="134.5" y="200.8">LM1</text>
<text x="325.6" y="199.2">SU1</text>
<text x="325.6" y="204.9">SU2</text>
<text x="325.6" y="210.5">SU3</text>
<text x="325.5" y="216.2">LM1</text>
<text x="326.3" y="221.8">U1</text>
<text x="323.5" y="227.5">PSM058</text>
<text x="325.3" y="233.2">MQ1</text>
<text x="325.7" y="238.8">PT1</text>
<text x="325.6" y="244.5">VP1</text>
<text x="325.6" y="250.1">VP2</text>
<text x="325.6" y="255.8">VP3</text>
<text x="325.7" y="261.4">PT3</text>
<text x="325.7" y="267.1">PT4</text>
<text x="325.7" y="272.7">PT5</text>
</g>
<g font-size="2.2" fill="#555">
<text x="150.9" y="95.4">M6</text>
<text x="262.9" y="121.9">M7</text>
<text x="223.8" y="148">M2</text>
<text x="238" y="148">M1</text>
<text x="69.3" y="155.4">Volteador</text>
<text x="130.8" y="155.4">Volteador</text>
<text x="294.6" y="162.5">M5</text>
<text x="223.8" y="177.6">M4</text>
<text x="238" y="177.6">M3</text>
</g>
<g font-size="2.2" fill="#1f2a33">
<text x="55.2" y="96.9">BAS-1</text>
<text x="86.3" y="96.9">BAS-2</text>
<text x="117.1" y="96.9">BAS-3</text>
</g>
<g font-size="2" fill="#1f2a33">
<text x="338.7" y="18.3">Volteador izquierdo</text>
<text x="338.7" y="24">Volteador derecho</text>
<text x="338.7" y="29.6">Cinta salida VOL208</text>
<text x="338.7" y="35.3">Camino de rodillos (s/m)</text>
<text x="338.7" y="40.9">Cinta salida VOL209</text>
<text x="338.7" y="46.6">Cinta blanca (s/m)</text>
<text x="338.7" y="52.2">Báscula 1 (s/m)</text>
<text x="338.7" y="57.9">Báscula 2 (s/m)</text>
<text x="338.7" y="63.5">Báscula 3 (s/m)</text>
<text x="338.7" y="69.2">Cinta de la ventana</text>
<text x="338.7" y="74.8">Cinta (desde rodillos)</text>
<text x="338.7" y="80.5">Cinta</text>
<text x="338.7" y="86.2">Cinta entrada precintadora</text>
<text x="338.7" y="91.8">Precintadora (s/m)</text>
<text x="338.7" y="97.5">Detector de metales</text>
<text x="338.7" y="103.1">Mesa 1 · L9</text>
<text x="338.7" y="108.8">Mesa 2 · L9</text>
<text x="338.7" y="114.4">Mesa 3 · L9</text>
<text x="338.7" y="120.1">Mesa 4 · L9</text>
<text x="338.7" y="125.7">Cinta · L9</text>
<text x="338.7" y="131.4">Perco izquierdo · L9 (s/m)</text>
<text x="338.7" y="137">Perco derecho · L9 (s/m)</text>
<text x="338.7" y="142.7">Descortezadora · L9</text>
<text x="338.7" y="148.3">Mesa tras descortezadora · L9</text>
<text x="338.7" y="154">Mesa plataforma · L8</text>
<text x="338.7" y="159.7">Mesa junto precintadora</text>
<text x="338.7" y="165.3">Suelo tramex plataforma izq.</text>
<text x="338.7" y="171">Suelo tramex plataforma centro</text>
<text x="338.7" y="176.6">Suelo tramex plataforma dcha.</text>
<text x="338.7" y="182.3">Peldaño tramex izq.</text>
<text x="338.7" y="187.9">Peldaño tramex centro</text>
<text x="338.7" y="193.6">Peldaño tramex dcha.</text>
<text x="338.7" y="199.2">Sumidero 1</text>
<text x="338.7" y="204.9">Sumidero plataforma</text>
<text x="338.7" y="210.5">Sumidero suelo (volteadores)</text>
<text x="338.7" y="216.2">Lavamanos + dispensador papel</text>
<text x="338.7" y="221.8">Útiles</text>
<text x="338.7" y="227.5">Prensa</text>
<text x="338.7" y="233.2">Máquina sin matrícula (por identificar)</text>
<text x="338.7" y="238.8">Puerta 180</text>
<text x="338.7" y="244.5">Ventana paso producto (cortinas amarillas)</text>
<text x="338.7" y="250.1">Ventana paso producto</text>
<text x="338.7" y="255.8">Ventana paso producto (sin cortinas)</text>
<text x="338.7" y="261.4">Puerta entrada</text>
<text x="338.7" y="267.1">Puerta montacargas</text>
<text x="338.7" y="272.7">Puerta pared derecha</text>
</g>
<g font-size="2" fill="#c0561e">
<text x="198.2" y="32">PT1</text>
<text x="297.8" y="111.4">VP1</text>
<text x="307.8" y="135.1">VP2</text>
<text x="307.8" y="162.7">VP3</text>
<text x="297.9" y="197">PT5</text>
<text x="95.4" y="214.8">PT3</text>
<text x="190.2" y="214.8">PT4</text>
</g>
<g font-size="2" fill="#2f5f94">
<text x="59.6" y="54.6" transform="rotate(-90 59.6 54.6)">TBM521</text>
<text x="89.2" y="68.9">TBM521 (por debajo de TBM523)</text>
</g>
<g font-size="2" fill="#fff">
<text x="234.7" y="98.4">TBM522</text>
<text x="75.3" y="123.1" transform="rotate(-90 75.3 123.1)">TBM534</text>
<text x="135.9" y="123.1" transform="rotate(-90 135.9 123.1)">TBM535</text>
</g>
<text font-size="2" fill="#3e8e2e" x="51.7" y="125.6">PLATAFORMA</text>
<g font-size="1.8" fill="#555">
<text x="55.8" y="33.9">Ventana</text>
<text x="287.7" y="68.6">Cuadro</text>
<text x="80.6" y="80.6">Camino de</text>
<text x="80.6" y="83.1">rodillos</text>
<text x="135.9" y="87.8" transform="rotate(-90 135.9 87.8)">cinta blanca</text>
<text x="150.2" y="98.5">Mesa</text>
<text x="97.3" y="104.6">Básculas sin placa</text>
<text x="281" y="107.1">Detector metales</text>
<text x="262.2" y="125">Mesa</text>
<text x="223.1" y="151.1">Mesa</text>
<text x="237.3" y="151.1">Mesa</text>
<text x="293.9" y="165.6">Mesa</text>
<text x="87.3" y="169.3">Colocar jumbos por delante (lado entrada)</text>
<text x="25.1" y="179.7">Máquina s/m</text>
<text x="223.1" y="180.7">Mesa</text>
<text x="237.3" y="180.7">Mesa</text>
<text x="274.7" y="182.2">Descortezadora</text>
<text x="187.8" y="186.5">Pilar</text>
<text x="108.8" y="194.8">Sumidero</text>
<text x="29.2" y="201.3">Prensa</text>
<text x="46.1" y="213">Útiles</text>
<text x="263.1" y="214.8">Ventana oficina</text>
<text x="18.5" y="221.6">Códigos provisionales (sin placa): C2, CR1, BAS-1/2/3 y PRE. Sin matrícula: mesas M1–M7, percos, suelos tramex S1–S3, peldaños PE1–PE3, útiles U1 y máquina MQ1. Paredes pendientes.</text>
<text x="318.4" y="280.4">s/m = sin matrícula (código provisional).</text>
</g>
<g font-size="1.8" fill="#c0561e">
<text x="195.7" y="34.2">Puerta 180</text>
<text x="283.2" y="113.9">Ventana paso producto</text>
<text x="286.5" y="116">(cortinas amarillas)</text>
<text x="296.4" y="199.4">Puerta</text>
<text x="91.4" y="217.3">Puerta entrada</text>
<text x="184" y="217.3">Puerta montacargas</text>
</g>
<text font-size="1.8" fill="#fff" x="257.2" y="99.7">Precintadora</text>
<g font-size="1.7" fill="#555">
<text x="154.5" y="74.5">placa TBM521</text>
<text x="264.1" y="153">Perco</text>
<text x="264.1" y="176.4">Perco</text>
<text x="124.2" y="213.6">Lavamanos + dispensador papel</text>
</g>
<g font-size="1.7" fill="#3e8e2e">
<text x="54.7" y="86.8">Suelo tramex</text>
<text x="99.9" y="84.9">Suelo tramex</text>
<text x="146.1" y="86.8">Suelo tramex</text>
</g>
<g font-size="1.7" fill="#c0561e">
<text x="307.8" y="137.6">Ventana</text>
<text x="307.8" y="165.1">Ventana</text>
</g>
</svg>
